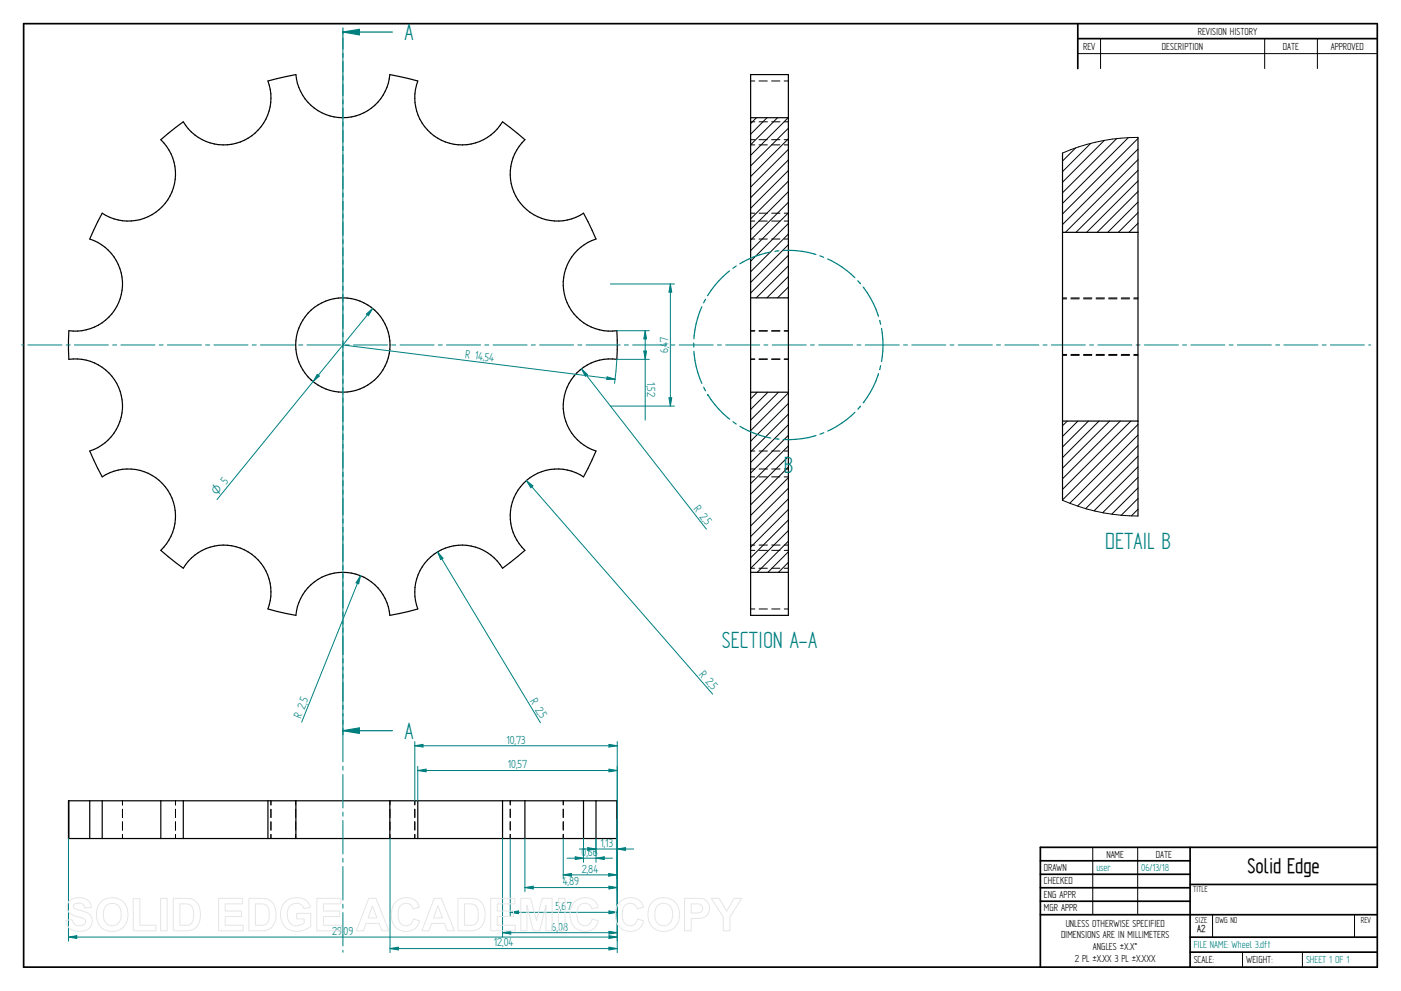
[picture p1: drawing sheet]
<svg xmlns="http://www.w3.org/2000/svg" width="594mm" height="420mm" viewBox="0 0 594 420" stroke-linecap="round" stroke-linejoin="round" font-family="sans-serif">
<g fill="none" stroke="#000" stroke-width=".72">
<path d="M10 10h574v400h-574zM457 10v19.1M457 16.4h127M504.6 359.2v50.8M584 359.2h-142.9v50.8M441.1 365h63.5M441.1 370.7h63.5M441.1 376.4h63.5M504.6 375h79.4M441.1 382.1h63.5M441.1 387.8h142.9M504.6 397.3h79.4"/>
<path d="M504.6 403.7h79.4"/>
</g>
<g fill="none" stroke="#000" stroke-width=".42">
<path d="M466.7 16.4v12.7M536.3 16.4v12.7M558.6 16.4v12.7M457 22.7h127M51.9 339.5v1.8M74.4 339.5v1.8M114.9 339.5v1.8M125.4 339.5v1.7M165.4 339.5v1.8M175.9 339.5v1.7M216.4 339.5v1.7M238.8 339.5v1.7"/>
<path d="M51.9 343.1v3.5M51.9 348.4v3.6M51.9 353.8v1.7M74.4 343.1v3.5M74.4 348.4v3.6M74.4 353.8v1.7M114.9 343.1v3.5M114.9 348.4v3.6M114.9 353.8v1.7M125.4 343.1v3.5M125.4 348.4v3.5M125.4 353.7v1.8"/>
<path d="M165.4 343.1v3.5M165.4 348.4v3.6M165.4 353.8v1.7M175.9 343.1v3.5M175.9 348.4v3.5M175.9 353.7v1.8M216.4 343.1v3.5M216.4 348.4v3.5M216.4 353.7v1.8M238.8 343.1v3.5M238.8 348.4v3.5M238.8 353.7v1.8"/>
<path d="M463.4 359.2v28.6M482.4 359.2v28.6M514.2 387.9v9.4M574.4 387.9v9.4M526.9 403.7v6.3M552.3 403.7v6.3"/>
</g>
<g fill="none" stroke="#000" stroke-width=".51">
<path d="M68.2 59.2l9.5-7.6 1 1.6a20 20 0 0 0 25.7 5.8 20 20 0 0 0 9.2-24.7l11.9-2.7 .2 1.9a20 20 0 0 0 20.6 16.4 20 20 0 0 0 19-18.3l11.9 2.7-.6 1.8a20 20 0 0 0 11.4 23.8 20 20 0 0 0 25.1-8.3l9.5 7.6-1.3 1.4a20 20 0 0 0 0 26.3 20 20 0 0 0 26.1 3.5l5.3 10.9-1.7 .7a20 20 0 0 0-11.4 23.7 20 20 0 0 0 22 14.5v12.2l-1.8-.2a20 20 0 0 0-20.6 16.4 20 20 0 0 0 13.5 22.6l-5.3 11-1.5-1a20 20 0 0 0-25.7 5.9 20 20 0 0 0 2.4 26.2l-9.5 7.6-1.1-1.5a20 20 0 0 0-25.6-5.9 20 20 0 0 0-9.2 24.7l-11.9 2.7-.2-1.8a20 20 0 0 0-20.6-16.4 20 20 0 0 0-19 18.2l-11.9-2.7 .6-1.7a20 20 0 0 0-11.4-23.8 20 20 0 0 0-25.1 8.2l-9.5-7.6 1.3-1.3a20 20 0 0 0-.1-26.3 20 20 0 0 0-26.1-3.5l-5.2-11 1.7-.6a20 20 0 0 0 11.4-23.8 20 20 0 0 0-22-14.4v-12.2l1.8 .2a20 20 0 0 0 20.6-16.5 20 20 0 0 0-13.5-22.6l5.2-10.9 1.6 1a20 20 0 0 0 25.7-5.9 20 20 0 0 0-2.4-26.3zM29 339.5h232.7v16h-232.7zM29.2 339.5v16M38.1 339.5v16M43.3 339.5v16M68.2 339.5v16M77.7 339.5v16M113.6 339.5v16M125.5 339.5v16M165.3 339.5v16M177.2 339.5v16M213.1 339.5v16"/>
<path d="M222.6 339.5v16M247.4 339.5v16M252.7 339.5v16M261.6 339.5v16"/>
<circle cx="145.4" cy="146.3" r="20"/>
</g>
<g fill="none" stroke="#008080" stroke-width=".42">
<path d="M145.4 13.6v.8M145.4 16.2v14.2M145.4 32.2v1.8M145.4 35.7v14.3M145.4 51.7v1.8M145.4 55.2v14.3M145.4 71.2v1.7M145.4 74.8v14.1M145.4 90.8v1.7M145.4 94.2v14.3M145.4 110.3v1.7M145.4 113.7v14.3"/>
<path d="M145.4 129.8v1.7M145.4 133.3v14.2M9.2 146.3h.8M11.8 146.3h14.4M28.1 146.3h1.7M31.5 146.3h14.5M47.8 146.3h1.7M51.3 146.3h14.4M67.5 146.3h1.7M71 146.3h14.4M87.2 146.3h1.7M90.7 146.3h14.4"/>
<path d="M106.9 146.3h1.8M110.4 146.3h14.5M126.7 146.3h1.7M130.2 146.3h14.4M145.4 149.3v1.7M145.4 152.8v14.2M146.4 146.3h1.7M149.9 146.3h14.4M166.1 146.3h1.7M169.6 146.3h14.5M185.8 146.3h1.8M189.4 146.3h14.4"/>
<path d="M205.6 146.3h1.7M209.1 146.3h14.4M225.3 146.3h1.7M228.8 146.3h14.4M245 146.3h1.8M248.5 146.3h14.5M264.7 146.3h1.8M268.3 146.3h14.4M284.5 146.3h1.7M288 146.3h14.4M304.2 146.3h1.7M307.7 146.3h14.4"/>
<path d="M323.9 146.3h1.7M327.4 146.3h14.5M343.7 146.3h1.6M347.2 146.3h14.4M363.4 146.3h1.7M366.9 146.3h14.4M383.1 146.3h1.7M386.6 146.3h14.5M402.8 146.3h1.7M406.4 146.3h14.4M422.6 146.3h1.7M426.1 146.3h14.4"/>
<path d="M442.3 146.3h1.7M445.8 146.3h14.4M462 146.3h1.7M465.5 146.3h14.5M481.7 146.3h1.7M485.3 146.3h14.4M501.5 146.3h1.7M505 146.3h14.4M521.2 146.3h1.7M524.7 146.3h14.4M540.9 146.3h1.7M544.4 146.3h14.4"/>
<path d="M560.7 146.3h1.6M564.1 146.3h14.5M580.4 146.3h.8M145.4 168.8v1.7M145.4 172.3v14.2M145.4 188.3v1.7M145.4 191.8v14.2M145.4 207.8v1.7M145.4 211.3v14.2M145.4 227.3v1.7M145.4 230.8v14.2M145.4 246.8v1.7"/>
<path d="M145.4 250.3v14.2M145.4 266.3v1.7M145.4 269.8v14.2M145.4 285.8v1.7M145.4 289.3v14.2M145.4 305.4v1.6M145.4 308.8v14.2M145.4 324.8v1.8M145.4 328.3v14.3M145.4 344.3v1.8M145.4 347.9v14.2M145.4 363.9v1.6"/>
<path d="M145.4 367.4v14.2M145.4 383.4v1.7M145.4 386.9v14.2M145.4 402.9v.8"/>
</g>
<g fill="none" stroke="#008080" stroke-width=".51">
<path d="M166.4 13.6h-21v7.2M145.4 22.6v1.7M145.4 26.1v14.5M145.4 42.3v1.8M145.4 45.8v14.5M145.4 62.1v1.7M145.4 65.6v14.5M145.4 81.8v1.7M145.4 85.3v14.5M145.4 101.6v1.7M145.4 105.1v14.4M145.4 121.3v1.7"/>
<path d="M145.4 124.8v14.5M145.4 141.1v1.7M145.4 144.6v14.4M145.4 160.8v1.7M145.4 164.3v14.5M145.4 180.6v1.7M145.4 184.1v14.4M145.4 200.3v1.7M145.4 203.8v14.5M145.4 220v1.7M145.4 223.6v14.4M145.4 239.8v1.7"/>
<path d="M145.4 243.3v14.5M145.4 259.5v1.7M145.4 263.1v14.4M145.4 279.3v1.7M145.4 282.8v14.5M145.4 299v1.7M145.4 302.6v7.2"/>
</g>
<path d="M145.4 13.6l7-1.2v2.4z" fill="#008080"/>
<path d="M145.4 13.6l7-1.2v2.4zM145.4 309.8h21" fill="none" stroke="#008080" stroke-width=".51"/>
<path d="M145.4 309.8l7-1.2v2.3z" fill="#008080"/>
<g fill="none" stroke="#008080" stroke-width=".51">
<path d="M145.4 11.9v1.7M372.5 158.4l-.2 .6a38.9 38.9 0 0 1-6.3 11.8M373.4 155l-.4 1.7M374.4 146.3l-.6 7M300.1 167.3a38.8 38.8 0 0 0 9.3 10.4M310.8 178.8l1.4 1M362.5 174.8l-5.6 4.6-5.9 3.4M364.9 172.2l-1.1 1.3M313.7 180.7l6 2.9 7.1 2.1M328.6 186l1.7 .2M346 184.7l-.8 .2a41.5 41.5 0 0 1-13.1 1.5M349.3 183.5l-1.6 .6"/>
<path d="M145.4 309.8l7-1.2v2.3zM145.4 309.8v1.7"/>
</g>
<g fill="none" stroke="#000" stroke-width=".42">
<path d="M318.3 34.3h1.7M321.9 34.3h3.5M327.2 34.3h3.5M332.5 34.3h1.8M318.3 51.6h1.8M318.3 59.2h1.7M320.8 49.9l-2.5 2.5M321.9 59.2h3.5M321.9 51.6h3.5M325.2 49.9l-6.9 7M327.2 59.2h3.5M327.2 51.6h3.5"/>
<path d="M329.7 49.9l-11.4 11.5h1.7M332.5 59.2h1.8M332.6 51.6h1.7M334.2 49.9l-15.9 16M334.3 54.4l-16 16M334.3 58.8l-16 16M321.9 61.4h3.5M327.2 61.4h3.5M332.5 61.4h1.8M334.3 63.3l-16 16M334.3 67.8l-16 16M334.3 72.3l-16 16"/>
<path d="M334.3 76.8l-16 16M318.3 90.4h1.8M318.3 93.7h1.7M321.9 93.7h3.5M321.9 90.4h3.5M327.2 93.7h3.5M327.2 90.4h3.5M332.5 93.7h1.8M332.6 90.4h1.7M334.3 81.3l-16 16M334.3 85.8l-16 16M334.3 90.3l-16 16"/>
<path d="M334.3 94.7l-16 16M334.3 99.2l-16 16M318.3 101.3h1.7M321.9 101.3h3.5M327.2 101.3h3.5M332.5 101.3h1.8M334.3 103.8l-16 15.9M334.3 108.2l-16 16M334.3 112.7l-13.6 13.6M334.3 117.2l-9.1 9.1M334.3 121.7l-4.6 4.6M334.3 126.2l-.1 .1"/>
<path d="M318.3 140.2h1.8M318.3 152.4h1.7M318.3 140.4h1.7M318.3 152.2h1.8M321.9 152.4h3.5M321.9 140.4h3.5M321.9 140.2h3.5M321.9 152.2h3.5M327.2 152.4h3.5M327.2 140.4h3.5M327.2 140.2h3.5M327.2 152.2h3.5"/>
<path d="M332.5 152.4h1.8M332.5 140.4h1.8M332.6 140.2h1.7M332.6 152.2h1.7M321.1 166.3l-2.8 2.8M325.6 166.3l-7.3 7.3M330.1 166.3l-11.8 11.8M334.3 166.6l-16 16M334.3 171.1l-16 16M334.3 175.6l-16 16M318.3 191.2h1.8M318.3 198.8h1.8"/>
<path d="M321.9 191.2h3.5M321.9 198.8h3.5M327.2 191.2h3.5M327.2 198.8h3.5M332.6 191.2h1.7M332.6 198.8h1.7M334.3 180.1l-16 16M334.3 184.6l-16 16M334.3 189.1l-16 16M334.3 193.5l-16 16M334.3 198l-16 16M318.3 202.2h1.7"/>
<path d="M321.9 202.2h3.5M327.2 202.2h3.5M332.5 202.2h1.8M334.3 202.5l-16 16M334.3 207l-16 16M334.3 211.5l-16 16M334.3 216l-16 16M318.3 233.3h1.8M318.3 231.1h1.8M321.9 233.3h3.5M321.9 231.1h3.5M327.2 233.3h3.5"/>
<path d="M327.2 231.1h3.5M332.6 233.3h1.7M332.6 231.1h1.7M334.3 220.5l-16 16M334.3 225l-16 16 1.7-.1M334.3 229.4l-13.2 13.3M334.3 233.9l-8.7 8.8M334.3 238.4l-4.2 4.3M318.3 258.2h1.8M321.9 240.9h3.5M321.9 258.2h3.5M327.2 240.9h3.5"/>
<path d="M327.2 258.2h3.5M332.5 240.9h1.8M332.6 258.2h1.7"/>
</g>
<path d="M318.3 31.6h16v229.3h-16zM318.3 49.9h16M318.3 126.3h16M318.3 166.3h16M318.3 242.7h16" fill="none" stroke="#000" stroke-width=".51"/>
<circle cx="300.1" cy="167.3" r=".25" fill="#008080"/>
<g fill="none" stroke="#008080" stroke-width=".51">
<path d="M309.4 114.9l-.8 .6a40.1 40.1 0 0 0-8.5 9.8M312.2 112.8l-1.4 .9M326.8 106.8l-2.2 .5a38.4 38.4 0 0 0-10.9 4.5M330.3 106.3l-1.7 .3M332.1 106.2h.3a39 39 0 0 1 13.6 1.7M347.7 108.5l1.6 .6M350.9 109.8l1.6 .7a39.6 39.6 0 0 1 10 7.2M363.7 119l1.2 1.3M297.6 130a39.3 39.3 0 0 0-3.3 13.6M299.2 126.9l-.8 1.5M366 121.7l1.8 2.5a39.8 39.8 0 0 1 4.7 9.9M373 135.8l.4 1.7"/>
<path d="M373.8 139.2l.6 7.1M294.2 145.5v1.7M294.3 148.9v1.3a40.4 40.4 0 0 0 3.3 12.4M298.4 164.2l.8 1.5"/>
</g>
<g fill="none" stroke="#000" stroke-width=".42">
<path d="M468.3 59.5l-17.8 17.8M473.5 58.8l-23 22.9M478.4 58.4l-27.9 27.8M482.6 58.7l-32.1 32M482.6 58.3a79.9 79.9 0 0 0-32.1 6.6M456.1 62.7l-5.6 5.6M462.5 60.8l-12 12M482.6 63.2l-32.1 32M482.6 67.7l-30.8 30.8M482.6 72.2l-26.3 26.3M482.6 76.7l-21.9 21.8M482.6 81.2l-17.4 17.3"/>
<path d="M482.6 85.7l-12.9 12.8M482.6 90.2l-8.4 8.3M482.6 94.7l-3.9 3.8M450.5 126.3h1.8M450.5 126.7h1.8M454.1 126.7h3.5M454.1 126.3h3.6M459.4 126.7h3.6M459.5 126.3h3.5M464.8 126.7h3.5M464.8 126.3h3.5M470.1 126.7h3.5"/>
<path d="M470.1 126.3h3.6M475.4 126.7h3.6M475.5 126.3h3.5M480.8 126.7h1.8M480.8 126.3h1.8M450.5 150.7h1.8M450.5 150.3h1.8M454.1 150.7h3.5M454.1 150.3h3.6M459.4 150.7h3.6M459.5 150.3h3.5M464.8 150.7h3.5"/>
<path d="M464.8 150.3h3.5M470.1 150.7h3.5M470.1 150.3h3.6M475.4 150.7h3.6M475.5 150.3h3.5M480.8 150.7h1.8M480.8 150.3h1.8M452.6 178.5l-2.1 2M457.1 178.5l-6.6 6.5M461.6 178.5l-11.1 11M466 178.5l-15.5 15.5M470.5 178.5l-20 20"/>
<path d="M475.1 178.5l-24.6 24.5M479.5 178.5l-29 29M482.6 180l-32.1 32M482.6 184.4l-29 29M482.6 188.9l-25.7 25.6M482.6 193.4l-22.2 22.2M482.6 197.9l-18.7 18.7M450.5 212.1a80.6 80.6 0 0 0 32.1 6.7M482.6 202.4l-15 14.9M482.6 206.9l-11.1 11.1M482.6 211.4l-7.1 7M482.6 215.9l-2.9 2.8"/>
</g>
<path d="M482.6 58.3v160.5M450.5 64.9v147.2M450.5 98.5h32.1M450.5 178.5h32.1" fill="none" stroke="#000" stroke-width=".51"/>
<path d="M223.2 203.8l79 90.5M223.2 203.8l2.8 2.2-.9 .8z" fill="none" stroke="#008080" stroke-width=".42"/>
<path d="M223.2 203.8l2.8 2.2-.9 .8z" fill="#008080"/>
<path d="M246.5 156.4l53 68M246.5 156.4l2.6 2.4-.9 .7z" fill="none" stroke="#008080" stroke-width=".42"/>
<path d="M246.5 156.4l2.6 2.4-.9 .7z" fill="#008080"/>
<path d="M185.5 234l43.7 72.5M185.5 234l2.4 2.7-1 .6z" fill="none" stroke="#008080" stroke-width=".42"/>
<path d="M185.5 234l2.4 2.7-1 .6z" fill="#008080"/>
<path d="M152.9 244.1l-25 62.1M152.9 244.1l-.8 3.4-1.1-.4z" fill="none" stroke="#008080" stroke-width=".42"/>
<path d="M152.9 244.1l-.8 3.4-1.1-.4z" fill="#008080"/>
<path d="M145.4 146.3l115.5 14.5M257.4 159.8l3.5 1-3.6 .1zM261.6 152.4l-1 10.1" fill="none" stroke="#008080" stroke-width=".42"/>
<path d="M257.4 159.8l3.5 1-3.6 .1z" fill="#008080"/>
<path d="M258.8 120.4h27.2M284.3 120.4l.6 3.5h-1.2zM258.8 172.2h27.2" fill="none" stroke="#008080" stroke-width=".42"/>
<path d="M284.3 120.4l.6 3.5h-1.2z" fill="#008080"/>
<path d="M283.7 168.7h1.2l-.6 3.5z" fill="none" stroke="#008080" stroke-width=".42"/>
<path d="M283.7 168.7h1.2l-.6 3.5z" fill="#008080"/>
<path d="M284.3 120.4v51.8M261.6 140.2h13.7M261.6 152.4h13.7M273.6 140.2l.5 3.5h-1.1z" fill="none" stroke="#008080" stroke-width=".42"/>
<path d="M273.6 140.2l.5 3.5h-1.1z" fill="#008080"/>
<path d="M273 148.8h1.1l-.5 3.6z" fill="none" stroke="#008080" stroke-width=".42"/>
<path d="M273 148.8h1.1l-.5 3.6z" fill="#008080"/>
<path d="M155.4 133.1l2.6-2.3-1.8 3.1zM158 130.8l-66 81M273.6 140.2v37.9" fill="none" stroke="#008080" stroke-width=".42"/>
<path d="M155.4 133.1l2.6-2.3-1.8 3.1z" fill="#008080"/>
<path d="M134.5 158.7l.9 .7-2.6 2.4z" fill="none" stroke="#008080" stroke-width=".42"/>
<path d="M134.5 158.7l.9 .7-2.6 2.4z" fill="#008080"/>
<path d="M29 355.5v43.5M261.7 347.5v51.5M29 397.3l3.5-.6v1.2z" fill="none" stroke="#008080" stroke-width=".42"/>
<path d="M29 397.3l3.5-.6v1.2z" fill="#008080"/>
<path d="M258.2 396.7l3.5 .6-3.5 .6z" fill="none" stroke="#008080" stroke-width=".42"/>
<path d="M258.2 396.7l3.5 .6-3.5 .6z" fill="#008080"/>
<path d="M238.8 355.5v17.2M261.6 355.5v17.2M258.1 370.3l3.5 .6-3.5 .6zM29 397.3h232.7" fill="none" stroke="#008080" stroke-width=".42"/>
<path d="M258.1 370.3l3.5 .6-3.5 .6z" fill="#008080"/>
<path d="M238.8 370.9l3.5-.6v1.2z" fill="none" stroke="#008080" stroke-width=".42"/>
<path d="M238.8 370.9l3.5-.6v1.2z" fill="#008080"/>
<path d="M249.2 359.4l3.5 .6-3.5 .6zM252.7 355.5v6.2M261.7 355.5v6.2M238.8 370.9h22.8" fill="none" stroke="#008080" stroke-width=".42"/>
<path d="M249.2 359.4l3.5 .6-3.5 .6z" fill="#008080"/>
<path d="M261.7 360l3.6-.6v1.2z" fill="none" stroke="#008080" stroke-width=".42"/>
<path d="M261.7 360l3.6-.6v1.2z" fill="#008080"/>
<path d="M245.7 360h23M247.4 355.5v10.1M252.7 355.5v10.1M243.9 363.3l3.5 .6-3.5 .5z" fill="none" stroke="#008080" stroke-width=".42"/>
<path d="M243.9 363.3l3.5 .6-3.5 .5z" fill="#008080"/>
<path d="M252.7 363.9l3.5-.6v1.1z" fill="none" stroke="#008080" stroke-width=".42"/>
<path d="M252.7 363.9l3.5-.6v1.1z" fill="#008080"/>
<path d="M222.6 355.5v22.5M261.7 347.5v30.5M222.6 376.3l3.5-.6v1.2zM240.4 363.9h19.3" fill="none" stroke="#008080" stroke-width=".42"/>
<path d="M222.6 376.3l3.5-.6v1.2z" fill="#008080"/>
<path d="M258.2 375.7l3.5 .6-3.5 .6z" fill="none" stroke="#008080" stroke-width=".42"/>
<path d="M258.2 375.7l3.5 .6-3.5 .6z" fill="#008080"/>
<path d="M216.4 355.5v33M261.7 355.5v33M222.6 376.3h39.1M216.4 386.8l3.5-.6v1.2z" fill="none" stroke="#008080" stroke-width=".42"/>
<path d="M216.4 386.8l3.5-.6v1.2z" fill="#008080"/>
<path d="M258.2 386.2l3.5 .6-3.5 .6z" fill="none" stroke="#008080" stroke-width=".42"/>
<path d="M258.2 386.2l3.5 .6-3.5 .6z" fill="#008080"/>
<path d="M213.1 355.5v41.7M261.7 347.5v49.7M213.1 395.4l3.5-.6v1.2zM216.4 386.8h45.3" fill="none" stroke="#008080" stroke-width=".42"/>
<path d="M213.1 395.4l3.5-.6v1.2z" fill="#008080"/>
<path d="M258.2 394.8l3.5 .6-3.5 .6z" fill="none" stroke="#008080" stroke-width=".42"/>
<path d="M258.2 394.8l3.5 .6-3.5 .6z" fill="#008080"/>
<path d="M175.9 314.4v25.1M175.9 316.2l3.5-.6v1.1zM261.7 314.4v33.1M213.1 395.4h48.6" fill="none" stroke="#008080" stroke-width=".42"/>
<path d="M175.9 316.2l3.5-.6v1.1z" fill="#008080"/>
<path d="M258.2 315.6l3.5 .6-3.5 .5z" fill="none" stroke="#008080" stroke-width=".42"/>
<path d="M258.2 315.6l3.5 .6-3.5 .5z" fill="#008080"/>
<path d="M175.9 316.2h85.8M177.2 324.9v14.6M177.2 326.7l3.5-.6v1.1zM261.7 324.9v14.6" fill="none" stroke="#008080" stroke-width=".42"/>
<path d="M177.2 326.7l3.5-.6v1.1z" fill="#008080"/>
<path d="M258.2 326.1l3.5 .6-3.5 .5z" fill="none" stroke="#008080" stroke-width=".42"/>
<path d="M258.2 326.1l3.5 .6-3.5 .5z" fill="#008080"/>
<path d="M177.2 326.7h84.5M165.4 355.5v48.4M261.7 347.5v56.4M165.4 402.2l3.5-.6v1.2z" fill="none" stroke="#008080" stroke-width=".42"/>
<path d="M165.4 402.2l3.5-.6v1.2z" fill="#008080"/>
<path d="M258.2 401.6l3.5 .6-3.5 .6z" fill="none" stroke="#008080" stroke-width=".42"/>
<path d="M258.2 401.6l3.5 .6-3.5 .6z" fill="#008080"/>
<path d="M165.4 402.2h96.3" fill="none" stroke="#008080" stroke-width=".42"/>
<g fill="none" stroke="#e6e6e6" stroke-width=".42">
<path d="M29.6 381.8a6.5 6.5 0 0 1 8.5 .8l.6 2.2-2.8 .1a2.7 2.7 0 0 0-2.1-2 2.7 2.7 0 0 0-2.7 1.1 1.87 1.87 0 0 0 2.2 1.8l1.4 .4a4.4 4.4 0 0 1 4 6.2 6.4 6.4 0 0 1-9.1 1.3l-1.2-1.8-.5-1.7 2.7-.3a2.94 2.94 0 0 0 2.6 2.6 2.94 2.94 0 0 0 3.1-1.9 2.67 2.67 0 0 0-2.9-1.8 4.9 4.9 0 0 1-5-4.3l.4-1.6zM42.8 382.4a6.9 6.9 0 0 1 8.3-.8 6.9 6.9 0 0 1 3 7.7 6.7 6.7 0 0 1-8 5.5 6.7 6.7 0 0 1-5.1-8.3 6.1 6.1 0 0 1 1.8-4.1zM44.8 384.2a3.9 3.9 0 0 1 4.6-.8 3.9 3.9 0 0 1 2 4.3 3.8 3.8 0 0 1-1.9 4.3 3.8 3.8 0 0 1-4.6-.7 6.6 6.6 0 0 1-.1-7.1zM56.5 381h2.8v11.3h6.9v2.3h-9.7zM68.1 380.9h2.8v13.7h-2.8zM73.5 380.9h5a5.9 5.9 0 0 1 6.5 7 5.9 5.9 0 0 1-6.3 6.7h-5.2zM76.3 383.2h1.8a3.4 3.4 0 0 1 4 3.9v1.2a3.2 3.2 0 0 1-3.8 4h-2zM92.7 380.9h10.2v2.3h-7.4v3h6.9v2.4h-6.9v3.7h7.7v2.3h-10.5zM105.5 380.9h5.1a5.9 5.9 0 0 1 6.4 7 5.9 5.9 0 0 1-6.3 6.7h-5.2zM108.3 383.2h1.9a3.4 3.4 0 0 1 4 3.9v1.2a3.2 3.2 0 0 1-3.8 4h-2.1zM120.9 382.4a7.3 7.3 0 0 1 9.7 .1l1 2.2-2.7 .5a3.7 3.7 0 0 0-4.6-2 3.7 3.7 0 0 0-2.5 4.4 4.2 4.2 0 0 0 2.2 4.5 4.2 4.2 0 0 0 5-.8v-1.7h-3.2v-2.3h6v5.4a8.1 8.1 0 0 1-11.8-.8 8.3 8.3 0 0 1 .9-9.5zM134.4 380.9h10.2v2.3h-7.4v3h6.9v2.4h-6.9v3.7h7.6v2.3h-10.4z"/>
<path d="M156.4 380.9h3l5.5 13.7h-3l-1.2-3.1h-5.5l-1.1 3.1h-3zM157.9 384.1l1.9 5.1h-3.7zM167.7 382.5a6 6 0 0 1 10.2 2.1l-2.8 .7a3.2 3.2 0 0 0-3.9-2.2 3.2 3.2 0 0 0-2.4 3.8 4.6 4.6 0 0 0 2.5 5.5 3.2 3.2 0 0 0 4-2.8l2.6 .8a6.1 6.1 0 0 1-7.2 4.3 6.1 6.1 0 0 1-4.8-6.8 7.7 7.7 0 0 1 1.8-5.4zM184.1 380.9h3.1l5.5 13.7h-3l-1.2-3.1h-5.5l-1.1 3.1h-3zM185.7 384.1l1.9 5.1h-3.8zM194.2 380.9h5a5.9 5.9 0 0 1 6.5 7 5.9 5.9 0 0 1-6.3 6.7h-5.2zM197 383.2h1.8a3.4 3.4 0 0 1 4 3.9v1.2a3.2 3.2 0 0 1-3.8 4h-2zM208.1 380.9h10.2v2.3h-7.4v3h6.9v2.4h-6.9v3.7h7.6v2.3h-10.4zM220.8 380.9h4.2l2.5 9.3 2.4-9.3h4.2v13.7h-2.5l-.1-10.8-2.7 10.8h-2.7l-2.7-10.8v10.8h-2.6zM236.8 380.9h2.8v13.7h-2.8zM243.5 382.5a6 6 0 0 1 10.2 2.1l-2.8 .7a3.2 3.2 0 0 0-3.8-2.2 3.2 3.2 0 0 0-2.4 3.8 4.6 4.6 0 0 0 2.4 5.5 3.2 3.2 0 0 0 4-2.8l2.6 .8a6.1 6.1 0 0 1-7.2 4.3 6.1 6.1 0 0 1-4.7-6.8 7.7 7.7 0 0 1 1.7-5.4zM262.7 382.5a6 6 0 0 1 10.2 2.1l-2.7 .7a3.2 3.2 0 0 0-3.9-2.2 3.2 3.2 0 0 0-2.4 3.8 4.6 4.6 0 0 0 2.4 5.5 3.2 3.2 0 0 0 4-2.8l2.7 .8a6.1 6.1 0 0 1-7.2 4.3 6.1 6.1 0 0 1-4.8-6.8 7.7 7.7 0 0 1 1.7-5.4z"/>
<path d="M276.7 382.4a6.9 6.9 0 0 1 8.3-.8 6.9 6.9 0 0 1 3 7.7 6.7 6.7 0 0 1-8.1 5.5 6.7 6.7 0 0 1-5.1-8.3 6.1 6.1 0 0 1 1.9-4.1zM278.7 384.2a3.9 3.9 0 0 1 4.6-.8 3.9 3.9 0 0 1 1.9 4.3 3.8 3.8 0 0 1-1.8 4.3 3.8 3.8 0 0 1-4.7-.7 6.6 6.6 0 0 1 0-7.1zM290.3 380.9h5.2a4.4 4.4 0 0 1 5.4 4.3 4.4 4.4 0 0 1-5.4 4.2h-2.4v5.2h-2.8zM293.1 383.2h1.8a2.1 2.1 0 0 1 2.6 .6 2.1 2.1 0 0 1 0 2.6 3.4 3.4 0 0 1-2.9 .7h-1.5zM301.6 380.9h3.3l3.2 5.4 3.2-5.4h3.2l-5 7.9v5.8h-2.8v-5.8z"/>
</g>
<g font-size="11.3" fill="#008080">
<text x="171.5" y="17.1">A</text>
<text x="332.3" y="200.4">B</text>
<text x="468.7" y="232.8">DETAIL B</text>
<text x="306.1" y="274.9">SECTION A-A</text>
<text x="171.5" y="313.3">A</text>
</g>
<text font-size="10.1" x="529" y="370.2">Solid Edge</text>
<g font-size="5.6" fill="#008080">
<text x="283.4" y="149.8" transform="rotate(-90 283.4 149.8)">6,47</text>
<text x="197.1" y="151.9" transform="rotate(7 197.1 151.9)">R 14,</text>
<text x="205.3" y="152.9" transform="rotate(7 205.3 152.9)">54</text>
<text x="274.4" y="162" transform="rotate(90 274.4 162)">1,52</text>
<text x="294" y="215.8" transform="rotate(52 294 215.8)">R 2,</text>
<text x="298.3" y="221.3" transform="rotate(52 298.3 221.3)">5</text>
<text x="296.2" y="286" transform="rotate(49 296.2 286)">R 2,</text>
<text x="300.8" y="291.3" transform="rotate(49 300.8 291.3)">5</text>
<text x="130.2" y="298.2" transform="rotate(-68 130.2 298.2)">5</text>
<text x="224.7" y="297.3" transform="rotate(59 224.7 297.3)">R 2,</text>
<text x="127.5" y="304.7" transform="rotate(-68 127.5 304.7)">R 2,</text>
<text x="228.3" y="303.3" transform="rotate(59 228.3 303.3)">5</text>
<text x="214.7" y="315.3">10,73</text>
<text x="215.3" y="325.8">10,57</text>
<text x="254.6" y="359.1">1,13</text>
<text x="246.6" y="363">0,66</text>
<text x="246.7" y="370">2,84</text>
<text x="238.6" y="375.4">4,89</text>
<text x="235.5" y="385.9">5,67</text>
<text x="233.9" y="394.6">6,08</text>
<text x="140.8" y="396.4">29,09</text>
<text x="209.4" y="401.3">12,04</text>
</g>
<text font-size="5.4" fill="#008080" x="92.2" y="210.3" transform="rotate(-51 92.2 210.3)">O 5</text>
<g font-size="4.9">
<text x="507.9" y="14.7">REVISION HISTORY</text>
<text x="459.3" y="21">REV</text>
<text x="492.7" y="21">DESCRIPTION</text>
<text x="544" y="21">DATE</text>
<text x="564.3" y="21">APPROVED</text>
<text x="469.1" y="363.6">NAME</text>
<text x="490.1" y="363.6">DATE</text>
<text x="442.7" y="369.3">DRAWN</text>
<text x="442.7" y="375">CHECKED</text>
<text x="442.7" y="380.7">ENG APPR</text>
<text x="442.7" y="386.4">MGR APPR</text>
<text x="451.9" y="392.9">UNLESS OTHERWISE SPECIFIED</text>
<text x="449.9" y="397.9">DIMENSIONS ARE IN MILLIMETERS</text>
<text x="455.7" y="407.8">2 PL ±X.XX 3 PL ±X.XXX</text>
<text x="463.5" y="402.9">ANGLES ±X.X°</text>
<text x="506.2" y="408.3">SCALE:</text>
<text x="528.4" y="408.3">WEIGHT:</text>
</g>
<g font-size="4.9" fill="#008080">
<text x="464.9" y="369.3">user</text>
<text x="483.9" y="369.3">06/13/18</text>
<text x="506.2" y="402">FILE NAME: Wheel 3.dft</text>
<text x="553.8" y="408.4">SHEET 1 OF 1</text>
</g>
<text font-size="4.8" x="507.7" y="395.3">A2</text>
<g font-size="4.1">
<text x="505.9" y="378.3">TITLE</text>
<text x="506.9" y="391.1">SIZE</text>
<text x="515.4" y="391.1">DWG NO</text>
<text x="577" y="391.1">REV</text>
</g>
</svg>
